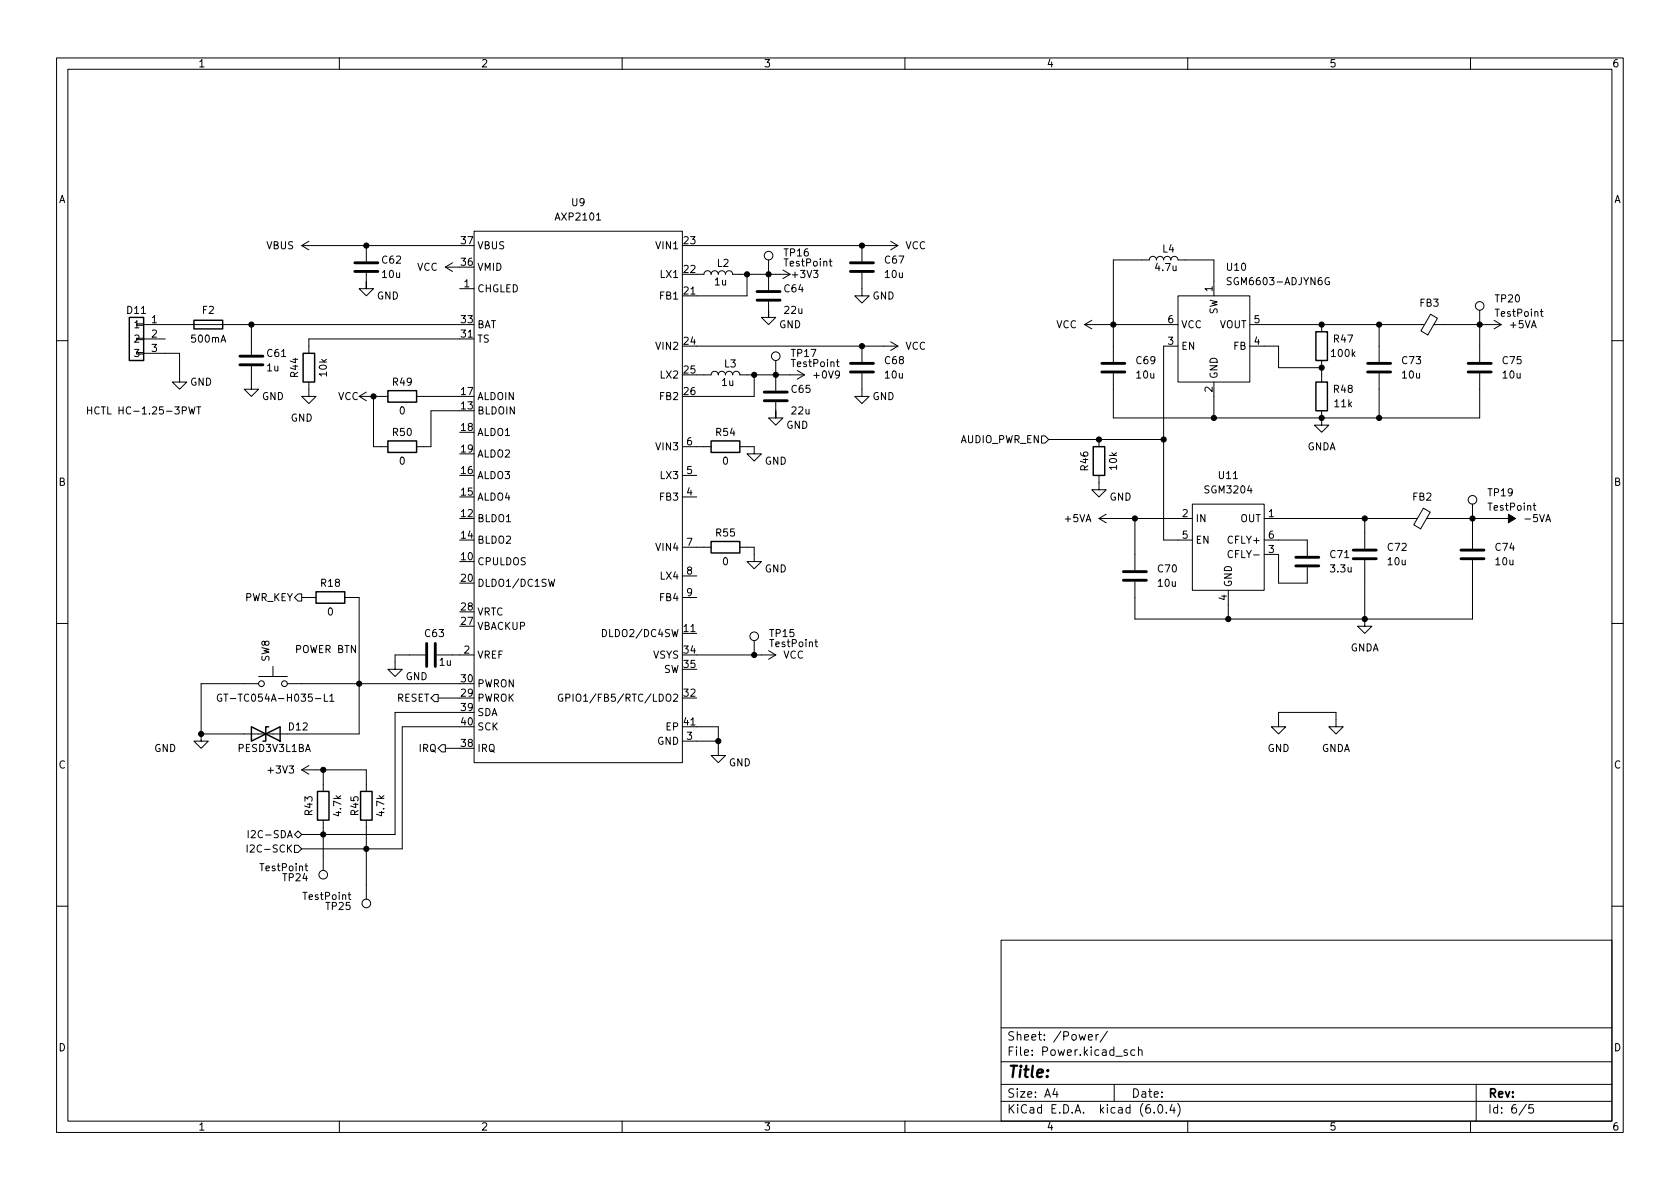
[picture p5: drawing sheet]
<svg xmlns="http://www.w3.org/2000/svg" width="297mm" height="210mm" viewBox="0 0 297 210" stroke-linecap="round" stroke-linejoin="round" font-family="sans-serif">
<g fill="none" stroke="#000" stroke-width=".18">
<path d="M10 10.2h277v190.1h-277zM12 12.2h273v186.1h-273zM60 10.2v2M110 10.2v2M160 10.2v2M210 10.2v2M260 10.2v2M105.5 38.9h.7M24.1 57.3h1.3v.2h-1.3zM25.4 57.4h55.9M25.4 59.9h3.8M44.4 57.4v5.3"/>
<path d="M53.3 43.4h28M53.3 43.4l1.3 .8M54.6 42.7l-1.3 .7M64.8 48.3v2.7h-1.3l1.3 1.3 1.2-1.3h-1.2v-1.2M64.8 43.4v2.8M78.7 47.2l1.3 .8M78.7 47.2h2.6M80 46.5l-1.3 .7M81.3 51h2.5M83.8 40.9h36.8v94h-36.8zM83.8 59.9h-29.2v2.6M123.2 48.5h1.3a.64 .64 0 0 1 .6-.6 .64 .64 0 0 1 .6 .6 .64 .64 0 0 1 .7-.6 .64 .64 0 0 1 .6 .6 .64 .64 0 0 1 .6-.6 .64 .64 0 0 1 .7 .6 .64 .64 0 0 1 .6-.6 .64 .64 0 0 1 .6 .6h10.2"/>
<path d="M123.2 43.4h35.5M132.1 48.5v3.8h-11.5M135.9 53.3v2.8h-1.3l1.3 1.3 1.3-1.3h-1.3v-1.2M135.9 46v5.3M138.4 47.7l1.3 .8M139.7 48.5l-1.3 .8M146.6 46.2h.5M146.8 45.8v1.1l.3 .2M152.4 48.3v4h1.3l-1.3 1.3-1.3-1.3h1.3M152.4 43.4v2.8M157.5 42.7l1.2 .7M158.7 43.4l-1.2 .8"/>
<path d="M191.8 57.4h16.5M191.8 57.4l1.2 .8M193 56.6l-1.2 .8M208.3 52.3h12.7v15.3h-12.7zM214.6 52.3v-6.3h-6.3a.64 .64 0 0 0-.7-.7 .64 .64 0 0 0-.6 .7 .64 .64 0 0 0-.6-.7 .64 .64 0 0 0-.7 .7 .64 .64 0 0 0-.6-.7 .64 .64 0 0 0-.6 .7 .64 .64 0 0 0-.7-.7 .64 .64 0 0 0-.6 .7h-6.4v18M217.7 49.1h-.5l-.2 .1v.4l.6 .2 .1 .3-.2 .3-.5-.1M221 57.4h30.8M233.7 57.4v1.3M235 49.1a.59 .59 0 0 0-.7 .6 .59 .59 0 0 0 .7 .6l.1-.5h-.3M243.8 57.4v6.6M252.9 55.6l1.3 .7-1.7 2.9-1.3-.7zM253.5 57.4h11.9"/>
<path d="M261.6 54.9v9.1M264.2 56.6l1.2 .8M265.4 57.4l-1.2 .8M272.3 55.1h.5M272.5 54.7v1.1l.3 .1M10 60.2h2M15.5 71.9v1.3M15.5 72.5h.7M16.2 71.9v1.3M25.4 62.5h6.3v5.1h1.3l-1.3 1.2-1.2-1.2h1.2M34.8 71.9h.7M35.1 71.9v1.3"/>
<path d="M44.4 64.8v4h1.3l-1.3 1.3-1.2-1.3h1.2M54.6 67.6v2.5h1.3l-1.3 1.3-1.3-1.3h1.3M63.5 70.1h5.1M63.5 70.1l1.3 .8M64.8 69.3l-1.3 .8M66 70.1v8.9h2.6M73.7 70.1h7.6M81.3 72.6h-5.1v6.4h-2.5M120.6 79h5.1M123.2 66.3h2.5a.64 .64 0 0 1 .7-.6 .64 .64 0 0 1 .6 .6 .64 .64 0 0 1 .6-.6 .64 .64 0 0 1 .7 .6 .64 .64 0 0 1 .6-.6 .64 .64 0 0 1 .6 .6 .64 .64 0 0 1 .7-.6 .64 .64 0 0 1 .6 .6h11.4M123.2 61.2h35.5M130.8 79h2.5v1.3h1.3l-1.3 1.2-1.2-1.2h1.2"/>
<path d="M133.3 66.3v3.8h-10.1M137.2 71.1v2.8h-1.3l1.3 1.3 1.2-1.3h-1.2v-1.3M137.2 63.7v5.4M141 65.5l1.2 .8M142.2 66.3l-1.2 .8M147.9 64h.5M148.1 63.6v1l.3 .2M152.4 66v4.1h1.3l-1.3 1.3-1.3-1.3h1.3M152.4 61.2v2.8M157.5 60.4l1.2 .8M158.7 61.2l-1.2 .8M184.1 77.1h.7l.6 .6-.6 .7h-.7z"/>
<path d="M185.4 77.7h20.3M194.3 77.7v1.3M196.8 66v7.9h64.8v-7.9M208.3 61.2h-2.6v34.3h5.1M214.6 67.6v6.3M221 61.2h5.1v3.8h7.6M233.7 72.6v2.6h1.2l-1.2 1.2-1.3-1.2h1.3M233.7 63.7v3.9M243.8 66v7.9M285 60.2h2M120.6 96.8h5.1M120.6 87.9h2.6"/>
<path d="M120.6 84.1h2.6M130.8 96.8h2.5v2.5h1.3l-1.3 1.3-1.2-1.3h1.2M194.3 84.1v2.5h1.3l-1.3 1.3-1.3-1.3h1.3M194.3 91.7h16.5M194.3 91.7l1.3 .8M195.6 90.9l-1.3 .8M200.7 91.7v9.1M210.8 89.1h12.7v15.3h-12.7zM217.9 97.5a.6 .6 0 0 0-.8 .4 .6 .6 0 0 0 .6 .7l.2-.1M223.5 91.7h27.1M223.5 98h2.6v5.1h5v-2.8M223.5 95.5h7.6v2.8"/>
<path d="M241.3 99.1v11.6h1.3l-1.3 1.3-1.3-1.3h1.3M241.3 91.7v5.3M251.7 89.9l1.2 .7-1.7 2.9-1.2-.7zM252.2 91.7h13.2M260.3 89.1v7.9M260.3 99.1v10.4h-59.6v-6.6M271.1 89.4h.5M271.3 89v1l.3 .2M10 110.2h2M45.7 119.6h5.1M48.3 117.9v1.7M52.7 105h.6v1.3h-.6l-.6-.6z"/>
<path d="M53.3 105.7h2.6M61 105.7h2.5v24.1h-27.9M75.2 115.8h-5.4v2.6h1.3l-1.3 1.2-1.2-1.2h1.2M77.2 115.8h6.6M97 102.4l.3 1.3 .2-.9 .3 .9 .3-1.3M106.5 111.3a.64 .64 0 0 1 .8 .6 .64 .64 0 0 1-.8 .7zM120.6 112h2.6M120.6 101.8h2.6M120.6 105.7h2.6M123.2 115.8h14M133.3 113.3v2.5M135.9 115.1l1.3 .7"/>
<path d="M137.2 115.8l-1.3 .8M144.1 113.5h.5M144.3 113.1v1.1l.3 .2M217.2 104.4v5.1M285 110.2h2M35.6 129.8v1.3h1.2l-1.2 1.2-1.3-1.2h1.3M39.1 122.8a.59 .59 0 0 0-.7 .6 .59 .59 0 0 0 .7 .6l.1-.5h-.2M39.6 122.7h.7M45.7 120.9h-10.1v8.9M50.8 120.9h30.5M53.3 136.1h11.5v3.8M53.3 136.1l1.3 .8"/>
<path d="M54.6 135.4l-1.3 .7M57.1 136.1v3.8M57.4 122.7v1.3h.6M58.3 123.1l.4-.4v1.3M58.3 124h.7M76.8 122.8h.7v1.3h-.7l-.6-.7zM77.5 123.4h3.8M78.1 131.7h.6v1.3h-.6l-.6-.7zM78.7 132.3h2.6M81.3 128.5h-10.2v21.6h-17.8M81.3 126h-11.5v21.6h-16.5M99.4 122.8a.59 .59 0 0 0-.7 .6 .59 .59 0 0 0 .7 .6l.1-.5h-.2"/>
<path d="M100 123.4l.7-.1 .1-.1-.1-.3-.7-.2v1.3M120.6 128.5h6.4v5.1h1.3l-1.3 1.3-1.3-1.3h1.3M120.6 131.1h6.4M226.1 128.5h-1.3l1.3 1.3 1.2-1.3h-1.2v-2.5h10.1v2.5h1.3l-1.3 1.3-1.3-1.3h1.3M43.7 149.4v1.3M43.9 146.9v1.2M44.2 149.5l.5-.1 .3 .4-.8 .9h.8M52.1 149.5h.6l.6 .6-.6 .6h-.6zM52.1 147.6l.6-.7 .6 .7-.6 .6zM53.9 153.1h.5M54.1 152.7v1.1l.3 .2M57.1 145v8.9"/>
<path d="M61.5 158.2h.5M61.7 157.8v1.1l.3 .2M64.8 145v14M10 160.2h2M177 166.3h108v32h-108zM285 160.2h2M60 198.3v2M110 198.3v2M160 198.3v2M177 194.8h108M177 191.8h108M177 187.8h108"/>
<path d="M177 181.8h108M186.5 192.5l-.4 1h1M186.9 193v1M192.4 183.4l.7-.1v-.3l-.5-.1-.2 .2 .1 .8h.6M193.8 182.9v1M194.2 182.9l-.3 .1-.1 .2M195.8 182.4l-1.3 1.9M197 191.8v3M199.3 185.7l-.4-.1-.2 .2 .1 .3 .5 .1v.4h-.6M200.6 185.7l-.4-.1-.3 .3v.4l.2 .3h.5M201.3 185.8l.2-.2 .4 .1v.9M201.3 185.1v1.5"/>
<path d="M204.1 196.7v.1M204.9 195.4l.2-.1a.81 .81 0 0 1 .6 .7 .81 .81 0 0 1-.3 .8h-.2a.81 .81 0 0 1-.6-.6 .81 .81 0 0 1 .3-.8zM206.2 196.7v.1M207.2 195.3l-.3 1h.9M207.6 195.8v1M208.2 195.1a1.72 1.72 0 0 1 0 2.3M210 198.3v2M260 198.3v2M261 191.8v6.5M269.9 195.3l-1.3 1.9M271.1 195.3h-.7l-.1 .7 .2-.1 .5 .1 .2 .2-.1 .5-.2 .1-.6-.1"/>
<circle cx="135.9" cy="45.2" r=".76"/>
<circle cx="261.6" cy="54.1" r=".76"/>
<circle cx="137.2" cy="63" r=".76"/>
<circle cx="260.4" cy="88.4" r=".76"/>
<circle cx="133.3" cy="112.5" r=".76"/>
<circle cx="46.2" cy="120.9" r=".51"/>
<circle cx="50.3" cy="120.9" r=".51"/>
<circle cx="57.1" cy="154.7" r=".76"/>
<circle cx="64.8" cy="159.8" r=".76"/>
</g>
<g fill="none" stroke="#000" stroke-width=".51">
<path d="M62.7 48h4.1M62.7 46.5h4.1M133.9 53.1h4M133.9 51.6h4M150.4 48h4M150.4 46.5h4M42.4 64.5h4.1M42.4 63h4.1M135.1 70.9h4.1M135.1 69.3h4.1M150.4 65.8h4M150.4 64.3h4"/>
<path d="M194.8 65.8h4.1M194.8 64.3h4.1M241.8 65.8h4.1M241.8 64.3h4.1M259.6 65.8h4.1M259.6 64.3h4.1M229.1 98.5h4.1M239.3 98.8h4M239.3 97.3h4M258.3 98.8h4.1M258.3 97.3h4.1M75.4 113.8v4.1"/>
<path d="M77 113.8v4.1M198.6 102.6h4.1M198.6 101.1h4.1M229.1 100.1h4.1"/>
</g>
<g fill="none" stroke="#000" stroke-width=".25">
<path d="M22.9 56.1h2.5v7.6h-2.5zM34.3 56.6h5.1v1.6h-5.1zM232.7 58.7h2v5h-2zM53.6 62.5h2v5.1h-2zM68.6 69.1h5.1v2h-5.1zM68.6 78h5.1v2h-5.1zM125.7 78h5.1v2h-5.1zM193.3 79h2v5.1h-2zM232.7 67.6h2v5h-2zM125.7 95.8h5.1v2h-5.1zM55.9 104.6h5.1v2.1h-5.1zM44.4 128.5l5.1 2.6v-2.6l-5.1 2.6z"/>
<path d="M47.5 128.5h-.5v2.6h-.5M56.1 139.9h2.1v5.1h-2.1zM63.8 139.9h2v5.1h-2z"/>
</g>
<g fill="#000" stroke="#000" stroke-width=".18">
<path d="M265.4 91.7h1.3v-.8l1.3 .8-1.3 .8v-.8z"/>
<circle cx="44.4" cy="57.4" r=".46"/>
<circle cx="64.8" cy="43.4" r=".46"/>
<circle cx="132.1" cy="48.5" r=".46"/>
<circle cx="135.9" cy="48.5" r=".46"/>
<circle cx="152.4" cy="43.4" r=".46"/>
<circle cx="196.8" cy="57.4" r=".46"/>
<circle cx="233.7" cy="57.4" r=".46"/>
<circle cx="243.8" cy="57.4" r=".46"/>
<circle cx="261.6" cy="57.4" r=".46"/>
<circle cx="66" cy="70.1" r=".46"/>
<circle cx="133.3" cy="66.3" r=".46"/>
<circle cx="137.2" cy="66.3" r=".46"/>
<circle cx="152.4" cy="61.2" r=".46"/>
<circle cx="194.3" cy="77.7" r=".46"/>
<circle cx="205.7" cy="77.7" r=".46"/>
<circle cx="214.6" cy="73.9" r=".46"/>
<circle cx="233.7" cy="65" r=".46"/>
<circle cx="233.7" cy="73.9" r=".46"/>
<circle cx="243.8" cy="73.9" r=".46"/>
<circle cx="200.7" cy="91.7" r=".46"/>
<circle cx="241.3" cy="91.7" r=".46"/>
<circle cx="260.3" cy="91.7" r=".46"/>
<circle cx="133.3" cy="115.8" r=".46"/>
<circle cx="217.2" cy="109.5" r=".46"/>
<circle cx="241.3" cy="109.5" r=".46"/>
<circle cx="35.6" cy="129.8" r=".46"/>
<circle cx="57.1" cy="136.1" r=".46"/>
<circle cx="63.5" cy="120.9" r=".46"/>
<circle cx="127" cy="131.1" r=".46"/>
<circle cx="57.1" cy="147.6" r=".46"/>
<circle cx="64.8" cy="150.1" r=".46"/>
</g>
<text font-size="2.8" x="178" y="190.6">Title:</text>
<g font-size="2.1">
<text x="178" y="184">Sheet: /Power/</text>
<text x="178" y="186.7">File: Power.kicad_sch</text>
<text x="178" y="196.9">KiCad E.D.A. kicad (6.0.4)</text>
<text x="178" y="194.1">Size: A4</text>
<text x="200" y="194.1">Date:</text>
<text x="263" y="194.1">Rev:</text>
<text x="263" y="196.9">Id: 6/5</text>
</g>
<g font-size="1.8">
<text x="35" y="11.9">1</text>
<text x="85" y="11.9">2</text>
<text x="135" y="11.9">3</text>
<text x="185" y="11.9">4</text>
<text x="235" y="11.9">5</text>
<text x="285" y="11.9">6</text>
<text x="10.3" y="35.9">A</text>
<text x="285.3" y="35.9">A</text>
<text x="98.4" y="39">AXP2101</text>
<text x="101.1" y="36.4">U9</text>
<text x="47.1" y="44.1">VBUS</text>
<text x="67.6" y="46.6">C62</text>
<text x="73.7" y="47.9">VCC</text>
<text x="81.6" y="47">36</text>
<text x="81.6" y="43.2">37</text>
<text x="84.3" y="47.9">VMID</text>
<text x="84.3" y="44.1">VBUS</text>
<text x="116.2" y="44.1">VIN1</text>
<text x="120.9" y="43.2">23</text>
<text x="126.8" y="47.2">L2</text>
<text x="138.7" y="45.3">TP16</text>
<text x="138.8" y="47.1">TestPoint</text>
<text x="156.5" y="46.6">C67</text>
<text x="160" y="44.1">VCC</text>
<text x="204.4" y="47.9">4.7u</text>
<text x="205.6" y="44.6">L4</text>
<text x="217" y="47.9">U10</text>
<text x="66.6" y="53">GND</text>
<text x="67.6" y="49.1">10u</text>
<text x="82.1" y="50.8">1</text>
<text x="84.3" y="51.7">CHGLED</text>
<text x="116.8" y="53">FB1</text>
<text x="116.9" y="49.1">LX1</text>
<text x="120.9" y="52.1">21</text>
<text x="120.9" y="48.3">22</text>
<text x="126.4" y="50.5">1u</text>
<text x="138.7" y="51.7">C64</text>
<text x="140.2" y="49.1">+3V3</text>
<text x="154.2" y="53">GND</text>
<text x="156.5" y="49.1">10u</text>
<text x="214.4" y="51.5" transform="rotate(-90 214.4 51.5)">1</text>
<text x="217.6" y="50.4">SGM6603-ADJYN6G</text>
<text x="264.5" y="53.5">TP20</text>
<text x="22.5" y="55.5">D11</text>
<text x="23.9" y="58">1</text>
<text x="26.8" y="57.1">1</text>
<text x="26.8" y="59.7">2</text>
<text x="35.8" y="55.5">F2</text>
<text x="81.6" y="59.7">31</text>
<text x="81.6" y="57.1">33</text>
<text x="84.3" y="58">BAT</text>
<text x="137.7" y="58">GND</text>
<text x="138.8" y="55.5">22u</text>
<text x="186.7" y="58">VCC</text>
<text x="206.5" y="57.1">6</text>
<text x="208.8" y="58">VCC</text>
<text x="215.3" y="55.7" transform="rotate(-90 215.3 55.7)">SW</text>
<text x="215.6" y="58">VOUT</text>
<text x="221.8" y="57.1">5</text>
<text x="251.1" y="54.2">FB3</text>
<text x="264.6" y="56">TestPoint</text>
<text x="267" y="58">+5VA</text>
<text x="23.9" y="60.6">2</text>
<text x="23.9" y="63.1">3</text>
<text x="26.8" y="62.2">3</text>
<text x="33.9" y="60.6">500mA</text>
<text x="47.2" y="65.7">1u</text>
<text x="47.3" y="63.1">C61</text>
<text x="84.3" y="60.6">TS</text>
<text x="116.2" y="61.8">VIN2</text>
<text x="120.9" y="61">24</text>
<text x="128.1" y="65">L3</text>
<text x="140" y="63.1">TP17</text>
<text x="140.1" y="64.9">TestPoint</text>
<text x="156.5" y="64.4">C68</text>
<text x="160" y="61.8">VCC</text>
<text x="201" y="64.4">C69</text>
<text x="206.5" y="61">3</text>
<text x="208.8" y="61.8">EN</text>
<text x="218.1" y="61.8">FB</text>
<text x="221.8" y="61">4</text>
<text x="235.5" y="63.1">100k</text>
<text x="235.9" y="60.6">R47</text>
<text x="248" y="64.4">C73</text>
<text x="265.7" y="64.4">C75</text>
<text x="33.6" y="68.2">GND</text>
<text x="46.3" y="70.7">GND</text>
<text x="52.7" y="66.6" transform="rotate(-90 52.7 66.6)">R44</text>
<text x="57.8" y="66.5" transform="rotate(-90 57.8 66.5)">10k</text>
<text x="59.7" y="70.7">VCC</text>
<text x="69.5" y="68.2">R49</text>
<text x="81.6" y="69.8">17</text>
<text x="84.3" y="70.7">ALDOIN</text>
<text x="116.8" y="70.7">FB2</text>
<text x="116.9" y="66.9">LX2</text>
<text x="120.9" y="66">25</text>
<text x="120.9" y="69.8">26</text>
<text x="127.7" y="68.2">1u</text>
<text x="140" y="69.5">C65</text>
<text x="144" y="66.9">+0V9</text>
<text x="154.2" y="70.7">GND</text>
<text x="156.5" y="66.9">10u</text>
<text x="201" y="66.9">10u</text>
<text x="214.4" y="69.3" transform="rotate(-90 214.4 69.3)">2</text>
<text x="215.3" y="67.1" transform="rotate(-90 215.3 67.1)">GND</text>
<text x="235.9" y="69.5">R48</text>
<text x="248" y="66.9">10u</text>
<text x="265.8" y="66.9">10u</text>
<text x="16.8" y="73.3">HCTL HC-1.25-3PWT</text>
<text x="51.4" y="74.5">GND</text>
<text x="69.5" y="77.1">R50</text>
<text x="70.6" y="73.3">0</text>
<text x="81.6" y="72.4">13</text>
<text x="81.6" y="76.2">18</text>
<text x="84.3" y="73.3">BLDOIN</text>
<text x="84.3" y="77.1">ALDO1</text>
<text x="126.6" y="77.1">R54</text>
<text x="139" y="75.8">GND</text>
<text x="140" y="73.3">22u</text>
<text x="236" y="72">11k</text>
<text x="70.6" y="82.2">0</text>
<text x="81.6" y="83.8">16</text>
<text x="81.6" y="80">19</text>
<text x="84.3" y="80.9">ALDO2</text>
<text x="116.2" y="79.6">VIN3</text>
<text x="121.4" y="83.8">5</text>
<text x="121.4" y="78.7">6</text>
<text x="127.8" y="82.2">0</text>
<text x="135.2" y="82.2">GND</text>
<text x="169.7" y="78.4">AUDIO_PWR_EN</text>
<text x="192.4" y="83.2" transform="rotate(-90 192.4 83.2)">R46</text>
<text x="197.5" y="83" transform="rotate(-90 197.5 83)">10k</text>
<text x="231.1" y="79.6">GNDA</text>
<text x="10.3" y="85.9">B</text>
<text x="81.6" y="87.6">15</text>
<text x="84.3" y="88.5">ALDO4</text>
<text x="84.3" y="84.7">ALDO3</text>
<text x="116.8" y="88.5">FB3</text>
<text x="116.9" y="84.7">LX3</text>
<text x="121.4" y="87.6">4</text>
<text x="196.2" y="88.5">GND</text>
<text x="213.2" y="87.2">SGM3204</text>
<text x="215.5" y="84.7">U11</text>
<text x="249.8" y="88.5">FB2</text>
<text x="263.2" y="87.8">TP19</text>
<text x="285.3" y="85.9">B</text>
<text x="81.6" y="91.4">12</text>
<text x="81.6" y="95.2">14</text>
<text x="84.3" y="92.3">BLDO1</text>
<text x="126.6" y="94.9">R55</text>
<text x="188.3" y="92.3">+5VA</text>
<text x="209.1" y="91.4">2</text>
<text x="209.1" y="95.2">5</text>
<text x="211.3" y="92.3">IN</text>
<text x="219.3" y="92.3">OUT</text>
<text x="224.3" y="91.4">1</text>
<text x="224.3" y="95.2">6</text>
<text x="263.3" y="90.3">TestPoint</text>
<text x="269.8" y="92.3">-5VA</text>
<text x="81.6" y="99.1">10</text>
<text x="84.3" y="99.9">CPULDOS</text>
<text x="84.3" y="96.1">BLDO2</text>
<text x="116.2" y="97.4">VIN4</text>
<text x="121.4" y="96.5">7</text>
<text x="121.4" y="101.6">8</text>
<text x="127.8" y="99.9">0</text>
<text x="135.2" y="101.2">GND</text>
<text x="204.8" y="101.2">C70</text>
<text x="211.3" y="96.1">EN</text>
<text x="217.4" y="96.1">CFLY+</text>
<text x="217.8" y="98.7">CFLY-</text>
<text x="224.3" y="97.8">3</text>
<text x="235.3" y="98.7">C71</text>
<text x="235.3" y="101.2">3.3u</text>
<text x="245.4" y="97.4">C72</text>
<text x="245.4" y="99.9">10u</text>
<text x="264.5" y="97.4">C74</text>
<text x="264.5" y="99.9">10u</text>
<text x="43.1" y="106.3">PWR_KEY</text>
<text x="56.8" y="103.8">R18</text>
<text x="81.6" y="102.9">20</text>
<text x="81.6" y="107.9">28</text>
<text x="84.3" y="103.8">DLDO1/DC1SW</text>
<text x="116.8" y="106.3">FB4</text>
<text x="116.9" y="102.5">LX4</text>
<text x="121.4" y="105.4">9</text>
<text x="204.8" y="103.8">10u</text>
<text x="216.9" y="106.2" transform="rotate(-90 216.9 106.2)">4</text>
<text x="217.8" y="103.9" transform="rotate(-90 217.8 103.9)">GND</text>
<text x="57.9" y="108.8">0</text>
<text x="75.2" y="112.6">C63</text>
<text x="81.6" y="110.5">27</text>
<text x="84.3" y="111.4">VBACKUP</text>
<text x="84.3" y="108.8">VRTC</text>
<text x="107.3" y="112.6">DLDO2/DC4SW</text>
<text x="120.9" y="111.8">11</text>
<text x="136.2" y="112.6">TP15</text>
<text x="47.6" y="117" transform="rotate(-90 47.6 117)">SW8</text>
<text x="52.1" y="115.5">POWER BTN</text>
<text x="77.7" y="117.7">1u</text>
<text x="82.1" y="115.6">2</text>
<text x="84.3" y="116.5">VREF</text>
<text x="115.4" y="116.5">VSYS</text>
<text x="117.3" y="119">SW</text>
<text x="120.9" y="115.6">34</text>
<text x="120.9" y="118.1">35</text>
<text x="136.3" y="114.4">TestPoint</text>
<text x="138.5" y="116.5">VCC</text>
<text x="238.7" y="115.2">GNDA</text>
<text x="40.2" y="124.1">GT-TC054A-H035-L1</text>
<text x="70.1" y="124.1">RESET</text>
<text x="71.7" y="120.3">GND</text>
<text x="81.6" y="123.2">29</text>
<text x="81.6" y="120.6">30</text>
<text x="81.6" y="125.7">39</text>
<text x="84.3" y="124.1">PWROK</text>
<text x="84.3" y="121.5">PWRON</text>
<text x="101.6" y="124.1">GPIO1/FB5/RTC/LDO2</text>
<text x="120.9" y="123.2">32</text>
<text x="51.1" y="129.2">D12</text>
<text x="81.6" y="128.3">40</text>
<text x="84.3" y="126.6">SDA</text>
<text x="84.3" y="129.2">SCK</text>
<text x="116.2" y="131.7">GND</text>
<text x="117.8" y="129.2">EP</text>
<text x="120.9" y="128.3">41</text>
<text x="121.4" y="130.8">3</text>
<text x="10.3" y="135.9">C</text>
<text x="27.2" y="133">GND</text>
<text x="42.2" y="133">PESD3V3L1BA</text>
<text x="47.5" y="136.8">+3V3</text>
<text x="74.1" y="133">IRQ</text>
<text x="81.6" y="132.1">38</text>
<text x="84.3" y="133">IRQ</text>
<text x="128.8" y="135.5">GND</text>
<text x="224.1" y="133">GND</text>
<text x="233.6" y="133">GNDA</text>
<text x="285.3" y="135.9">C</text>
<text x="44.8" y="148.2">I2C-SDA</text>
<text x="55.2" y="144.1" transform="rotate(-90 55.2 144.1)">R43</text>
<text x="60.3" y="144.2" transform="rotate(-90 60.3 144.2)">4.7k</text>
<text x="63.4" y="144.1" transform="rotate(-90 63.4 144.1)">R45</text>
<text x="67.9" y="144.2" transform="rotate(-90 67.9 144.2)">4.7k</text>
<text x="44.8" y="150.7">I2C-SCK</text>
<text x="46.1" y="154">TestPoint</text>
<text x="50.1" y="155.8">TP24</text>
<text x="53.8" y="159.1">TestPoint</text>
<text x="57.7" y="160.9">TP25</text>
<text x="10.3" y="185.9">D</text>
<text x="285.3" y="185.9">D</text>
<text x="35" y="199.9">1</text>
<text x="85" y="199.9">2</text>
<text x="135" y="199.9">3</text>
<text x="185" y="199.9">4</text>
<text x="235" y="199.9">5</text>
<text x="285" y="199.9">6</text>
</g>
</svg>
